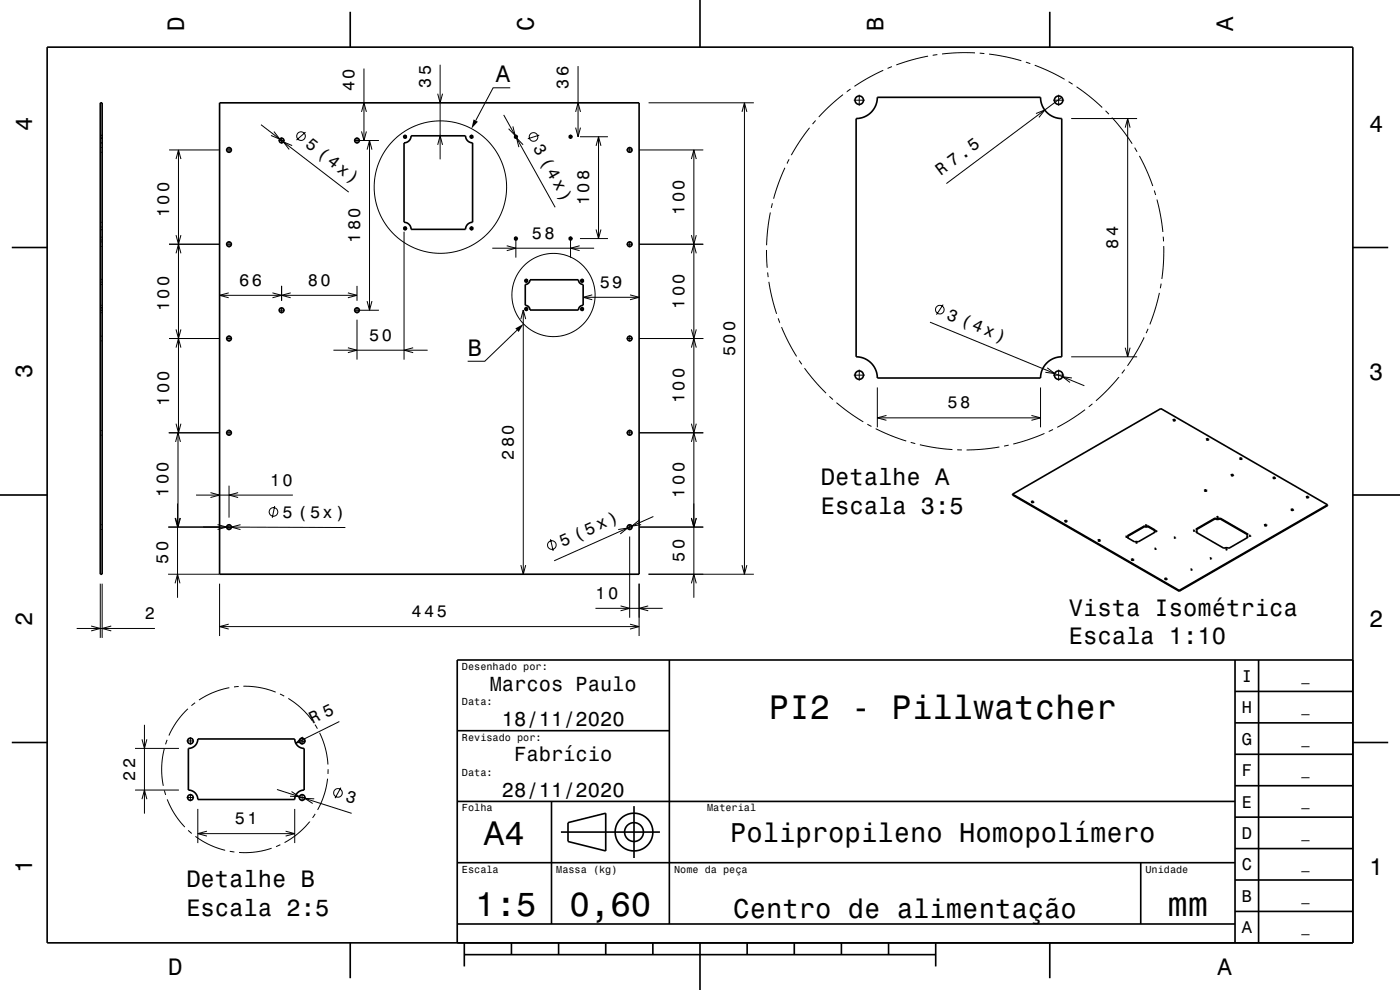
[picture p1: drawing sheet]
<svg xmlns="http://www.w3.org/2000/svg" width="297mm" height="210mm" viewBox="0 0 297 210" stroke-linecap="round" stroke-linejoin="round" font-family="sans-serif">
<g fill="none" stroke="#000" stroke-width=".21">
<path d="M77.2 14.5v15.3M92.9 19.9l.5 1.9 .5-1.9M93.4 13.7v20.1M108.2 18.6h-3.6l-3.7 7M122.6 14v15M180.4 18.9l-.8 .6M187.4 14.9l-3.4 1.7-2.7 1.7M189.2 14.1l-.9 .4M196.9 11.9l-3.2 .7-3.6 1.2M198.9 11.6l-1 .1M206.8 11.2h-3.5l-3.5 .3M207.8 11.3l1 .1"/>
<path d="M209.8 11.5l3.7 .6 3.2 .8M217.6 13.2l1 .3M219.5 13.8l3.5 1.5 2.8 1.5M226.7 17.3l.8 .6M228.4 18.4l3 2.3 2.4 2.1M21.3 30.3h.1M21.3 28.8h.1M21.3 28.7h.1M21.3 29.3h.1M21.3 31.3h.1M21.3 32.3h.1M21.5 30.3h.2"/>
<path d="M21.5 28.8h.2M21.5 28.7h.2M21.5 29.3h.2M21.5 31.3h.2M21.5 32.3h.2M35.9 31.8h10.7M37.3 33.7l.6-1.9 .5 1.9M37.9 31.8v60M47.9 31.8h1.3M48.6 31.2v1.3M55.4 26.5l18.6 14.3M58.1 27.9l1.2 1.6-1.8-.8"/>
<path d="M59.1 29.8h1.3M59.7 29.2v1.3M62 30.9l-1.9-.8 1.2 1.6M64.8 28l-1.9 1.7M75.1 29.8h5.3M75.7 29.2v1.3M76.7 27.9l.5 1.9 .5-1.9M76.7 23.7l.5-1.9 .5 1.9M77.9 31.7l.5-1.9 .5 1.9M78.4 29.8v36M85.5 29h.8M85.9 28.6v.8"/>
<path d="M92.9 30.7l.5-1.9 .5 1.9M99.6 29h.8M100 28.6v.8M106.9 24.4l10.9 19.6M108.8 26.8l.5 1.9-1.4-1.4M109 29h.8M109.4 28.6v.8M111 30.7l-1.4-1.4 .5 1.9M114.4 28.7l-2.4 .7M120.6 29h.8M121 28.6v.8M122.1 27.1l.5 1.9 .5-1.9"/>
<path d="M122.1 23.7l.5-1.9 .5 1.9M123 29h6M126.5 30.9l.5-1.9 .5 1.9M127 29v21.6M132.9 31.8h1.3M133.6 31.2v1.3M135.6 31.8h13.6M137.6 21.8h22.3M146.7 33.7l.5-1.9 .5 1.9M147.2 31.8v95M157.4 23.7l.5-1.9 .5 1.9M157.9 21.8v100"/>
<path d="M166.5 35.6l-1.3 3.2-1.1 3.4M167.4 33.8l-.5 .9M171.7 27.1l-2.2 3-1.6 2.8M173 25.6l-.6 .7M178.8 20.1l-2.6 2.2-2.5 2.5M181.1 21.3h2.4M182.3 20.1v2.3M219.8 24.1l1.8-.8-1.2 1.6M223.4 21.3h2.3M224.6 20.1v2.3M225.2 20.6l-24.4 18.3M227.2 25.1h14"/>
<path d="M234.5 23.5l.7 .7M235.9 24.9l2.3 2.7 2 2.9M238.7 27.1l.5-2 .5 2M239.2 25.1v50.6M240.7 31.3l.5 .9M241.7 33.1l1.7 3.3 1.2 3.1M21.3 59.3h.1M21.3 47.2h.1M21.3 48.7h.1M21.3 59.9h.1M21.3 48.1h.1M21.3 50.9h.1"/>
<path d="M21.3 50.3h.1M21.3 51.3h.1M21.3 52.3h.1M21.5 59.3h.2M21.5 47.2h.2M21.5 48.7h.2M21.5 59.9h.2M21.5 48.1h.2M21.5 50.9h.2M21.5 50.3h.2M21.5 51.3h.2M21.5 52.3h.2"/>
<path d="M35.9 51.8h10.7M37.3 53.7l.6-1.9 .5 1.9M37.3 49.9l.6 1.9 .5-1.9M47.9 51.8h1.3M48.6 51.2v1.3M85.5 48.4h.8M85.7 49.1v27.2M85.9 48.1v.7M99.6 48.4h.8M100 48.1v.7M104.4 52.7h21.6M107.5 52.1l1.9 .6-1.9 .5"/>
<path d="M109 50.6h.8M109.4 50.2v4.5M111.3 59.6h.7M111.6 59.2v.7M120.6 50.6h.8M121 50.2v4.5M123 52.1l-2 .6 2 .5M123 50.6h6M123.1 59.6h.8M123.5 59.2v.7M126.5 48.7l.5 1.9 .5-1.9M132.9 51.8h1.3"/>
<path d="M133.6 51.2v1.3M135.6 51.8h13.6M146.7 53.7l.5-1.9 .5 1.9M146.7 49.9l.5 1.9 .5-1.9M162.6 53l.2 3.8M162.8 57.8l.2 1M163.1 59.8l.7 3.4 1 3.4M163.4 45.1l-.5 3.4-.3 3.5M163.9 43.1l-.3 1M244.9 40.4l.3 1M245.4 42.3l.8 3.4 .5 3.5M246.8 50.2v1"/>
<path d="M246.9 52.2l-.1 3.5-.3 3.5M21.3 64.8h.1M21.3 60.3h.1M21.3 65.8h.1M21.3 65.3h.1M21.3 65.9h.1M21.3 66.3h.1M21.3 71.3h.1M21.3 72.3h.1M21.5 64.8h.2M21.5 60.3h.2M21.5 65.8h.2"/>
<path d="M21.5 65.3h.2M21.5 65.9h.2M21.5 66.3h.2M21.5 71.3h.2M21.5 72.3h.2M35.9 71.8h10.7M37.3 73.7l.6-1.9 .5 1.9M37.3 69.9l.6 1.9 .5-1.9M46.6 62.6h29.1M47.9 71.8h1.3M48.5 62.1l-1.9 .5 1.9 .6M48.6 71.2v1.3"/>
<path d="M57.8 62.1l1.9 .5-1.9 .6M59.1 65.8h1.3M59.7 60.6v3.2M59.7 65.2v1.3M61.7 62.1l-2 .5 2 .6M70.7 74.3h20M73.8 62.1l1.9 .5-1.9 .6M73.8 73.8l1.9 .5-1.9 .5M75.1 65.8h5.3M75.7 60.6v3.2M75.7 65.2v1.3M75.7 67.8v8.5"/>
<path d="M77.9 63.9l.5 1.9 .5-1.9M87.6 73.8l-1.9 .5 1.9 .5M109.7 70l-6.9 6.6h-3.6M110.5 67.7l.5-1.9 .5 1.9M111 65.8v56M111.3 65.6h.7M111.6 65.2v.7M123.1 65.6h.8M123.5 65.2v.7M123.7 63.1h11.9M125.6 62.5l-1.9 .6 1.9 .5M132.9 71.8h1.3"/>
<path d="M133.6 71.2v1.3M133.7 62.5l1.9 .6-1.9 .5M135.6 71.8h13.6M146.7 73.7l.5-1.9 .5 1.9M146.7 69.9l.5 1.9 .5-1.9M165.1 67.5l.3 1M165.8 69.4l1.6 3.4 1.6 2.8M169.5 76.5l.6 .8M170.7 78.1l2.1 2.7 2.4 2.6M181.1 79.6h2.4M182.3 78.4v2.3M197.3 68.3l32.7 13.5"/>
<path d="M200.1 64.6l-1.4 2.1M222.2 78l1.5 1.2-1.9-.2M223.4 79.6h2.3M224.6 78.4v2.3M227.2 75.7h14M237.4 80l-2.4 2.6-2.5 2.4M238.6 78.4l-.6 .8M238.7 73.8l.5 1.9 .5-1.9M242.7 71.6l-1.5 2.8-2 3.2M243.6 69.7l-.5 1M246 62.1l-.9 3.4-1.2 3.3M246.3 60.2l-.1 1"/>
<path d="M21.3 91.3h.1M21.3 92.3h.1M21.5 91.3h.2M21.5 92.3h.2M35.8 91.8h10.8M37.2 93.7l.6-1.9 .5 1.9M37.3 89.9l.6 1.9 .5-1.9M37.8 91.8v20M47.9 91.8h1.3M48.6 91.2v1.3M132.9 91.8h1.3M133.6 91.2v1.3"/>
<path d="M135.6 91.8h13.6M146.7 93.7l.5-1.9 .5 1.9M146.7 89.9l.5 1.9 .5-1.9M176 84.1l.7 .7M177.5 85.4l2.5 2 3.1 2.1M184 90l.9 .5M185.8 90.9l3.1 1.5 3.3 1.1M186.1 82.2v8.4M186.1 88.6h34.6M188.1 88.1l-2 .5 2 .6M193.2 93.8l1 .3M195.1 94.3l3.5 .7 3.5 .4"/>
<path d="M203.1 95.4h1M212 94.8l-3.7 .5-3.2 .1M214 94.4l-1 .2M218.8 88.1l1.9 .5-1.9 .6M220.7 82.2v8.4M221.6 91.9l-3.3 1.3-3.3 1M223.4 91.1l-.9 .4M227.4 80.2l-2-.3 1.6 1.2M230.2 86.9l-2.9 2-3 1.7M231.7 85.7l-.7 .6M21.3 111.3h.1M21.3 112.3h.1"/>
<path d="M21.5 111.3h.2M21.5 112.3h.2M35.7 111.8h13.5M37.1 109.9l.6 1.9 .5-1.9M37.2 109.9l.6 1.9 .5-1.9M37.7 106.8v20M41.6 105h20.5M43.1 111.8l30.2 .1M44.7 104.5l1.9 .5-1.9 .5M46.2 111.3l1.9 .5-1.9 .5M48.6 103v6.8M48.6 111.2v1.3"/>
<path d="M50.5 104.5l-1.9 .5 1.9 .5M51 111.3l-1.9 .5 1.9 .5M58.3 107.3l-.5 2.5M110.5 119.9l.5 1.9 .5-1.9M116.8 114.4l.6 2.5M131.2 112.3l1.9-.3-1.5 1.3M132.9 111.8h1.3M133.6 111.2v1.3M133.6 113.8v17.2M135.6 111.8h13.6M135.6 110.3l-1.6 1.3 2-.3M138.6 109.6l-21 9.4"/>
<path d="M146.7 109.9l.5 1.9 .5-1.9M157.4 119.9l.5 1.9 .5-1.9M16.3 133.3h16.6M19.3 132.8l2 .5-2 .5M21.3 123.8v11.5M21.7 123.8v11.5M23.6 132.8l-1.9 .5 1.9 .5M35.7 121.8h10.9M37.1 123.7l.6-1.9 .5 1.9M46.6 123.8v11.1M46.6 132.9h89M48.5 132.4l-1.9 .5 1.9 .5"/>
<path d="M126.3 129h14.3M131.7 128.5l1.9 .5-1.9 .6M133.7 132.4l1.9 .5-1.9 .5M135.6 123.8v11.1M137.5 128.5l-1.9 .5 1.9 .6M137.6 121.8h22.3M146.7 123.7l.5-1.9 .5 1.9M28.6 158.8h9.4M30.1 156.8l.5 2 .6-2M30.6 153.8v18.8M34.8 158.8l-.3 2-.2 2 .1 2.2 .2 1.7M35.5 156.9l-.4 1"/>
<path d="M39.6 157.2h1.6M39.9 150.4l-2.2 2.4-1.9 3.2M40.4 156.4v1.6M41.4 149.1l-.8 .6M48.7 145.9l-3.4 1-3.1 1.6M50.6 145.6l-1 .1M51.6 145.6l3.3 .2 3.6 1M59.4 147.2l.9 .5M61.2 148.2l2.9 2.2 2.2 2.5M63.3 157.2h1.6M64.1 156.4v1.6M64.2 156.3l-1.5 1.3 2-.3"/>
<path d="M66.8 153.7l.5 .9M67.8 155.4l1.2 3.3 .6 3.5M72 153.1l-9.3 4.5M28.6 167.6h9.4M30.1 169.5l.5-1.9 .6 1.9M34.9 167.7l.2 .9M35.5 169.6l1.6 3.1 2.1 2.7M39.6 169.2h1.6M39.9 176.1l.8 .7M40.4 168.4v1.6M41.5 177.4l3 1.8 3.3 1.2M42 171.6v7.2"/>
<path d="M42 176.8h20.5M43.9 176.3l-1.9 .5 1.9 .6M57.6 179.9l-3.4 .8-3.5 .1M58.8 167.5l15.8 5M59.5 179.2l-.9 .4M60.6 176.3l1.9 .5-1.9 .6M61.8 167.9l1.7 1.1-2-.1M62.5 171.6v7.2M63.3 169.2h1.6M64.1 168.4v1.6M65.7 174.3l-2.4 2.5-2.9 1.9M66.7 169.4h-2l1.6 1"/>
<path d="M66.9 172.7l-.6 .8M69.5 165.2l-.7 3.1-1.4 3.5M69.6 163.2v1M72.3 167.1l-1.2 2.2M48.7 180.6l1 .1"/>
<circle cx="63.9" cy="28.9" r=".91"/>
<circle cx="93.4" cy="39.7" r="14"/>
<circle cx="113.2" cy="29.1" r=".92"/>
<circle cx="117.4" cy="62.6" r="8.8"/>
<circle cx="199.4" cy="65.7" r=".92"/>
<circle cx="58" cy="108.6" r=".92"/>
<circle cx="117.1" cy="115.6" r=".91"/>
<circle cx="71.7" cy="168.2" r=".91"/>
</g>
<g fill="none" stroke="#000" stroke-width=".35">
<path d="M10 10h277v190h-277zM74.3 2.5v7.5M148.5 0v10M222.7 2.5v7.5M21.3 21.8h.4v100h-.4zM46.6 21.8h89v100h-89zM85.7 30.3a1.5 1.5 0 0 0 1.5-1.5h11.6a1.5 1.5 0 0 0 1.5 1.5v16.9a1.5 1.5 0 0 0-1.5 1.5h-11.6a1.5 1.5 0 0 0-1.5-1.5zM186.1 20.6h34.6a4.5 4.5 0 0 0 4.5 4.5v50.6a4.5 4.5 0 0 0-4.5 4.5h-34.6a4.5 4.5 0 0 0-4.5-4.5v-50.6a4.5 4.5 0 0 0 4.5-4.5zM2.5 52.5h7.5M287 52.5h7.5M111.4 60.3l.7-.2 .3-.8h10.3l.3 .7 .7 .3v4.5l-.7 .2-.3 .8h-10.3l-.2-.7-.8-.3zM248.9 89l.5 .1-.5 .1z"/>
<path d="M248.9 89.2h.4M256 93.1l.4 .1-.4 .1zM256 93.3h.4M263 97.2l.5 .1-.4 .1zM263 97.4h.4M0 105h10M214.8 104.8l31.5-18.1 35.3 20.4M214.8 104.8v.2l35.4 20.4M214.8 104.8l35.4 20.5M218.8 106.4l.5 .1-.4 .1zM218.8 106.6h.5M225.9 110.5l.5 .1-.4 .1z"/>
<path d="M226.3 110.6h-.4M226.3 110.6h.1M233 114.6h.4l-.4 .2zM233 114.7h.4M238.9 113.8l.2 .1h-.2zM238.9 113.9h.1M239.3 113.9v.2M240 118.6l.5 .1-.4 .1zM240.4 118.8h-.3M240.4 118.8h.1M241 115l.2 .1-.1 .1zM241 115.2h.1"/>
<path d="M242.8 111.7h.7M242.8 111.5h.7M242.8 111.5l-3.6 2.1 .1 .3M242.8 111.5v.2M242.8 111.7l-3.5 2M243.1 111.4l.2 .1h-.2zM243.1 111.5h.1M243.5 111.5l1.6 1-.2 .2M243.5 111.5v.2M243.5 111.7l1.5 .9M244.9 112.7l.2 .2-3.7 2.1h-.7l-1.5-.9 .1-.2M244.9 112.7l.1 .2"/>
<path d="M245 116.3l.3 .1-.2 .1zM245.1 116.5h.1M245.2 112.6l.2 .1h-.1zM245.2 112.7h.1M249.1 114l.3 .1h-.2zM249.2 114.1h.1M253.2 112.5l.2 .1h-.1zM253.3 112.6h.1M253.9 112.6l-.2 .3 5.9 3.4 .7-.1 .4 .1 4.1-2.4-.2-.3M253.9 112.6l-.1 .3M255.5 104l.5 .1-.4 .1zM255.9 104.1h-.3"/>
<path d="M255.9 104.1h.1M256.8 118.4l.2 .1h-.2zM256.8 118.5h.1M257.8 110.1l.4 .1 .6-.1M257.8 109.9l.4 .1 .6-.1M257.8 109.9l-4.1 2.4 .2 .3M257.8 109.9v.2M257.8 110.1l-4 2.2M258.2 109.6l.2 .1zM258.2 109.8h.1M258.8 109.9l6 3.4-.2 .3M258.8 109.9v.2"/>
<path d="M258.8 110.1l5.9 3.3M260.1 116.5l.2 .1h-.1zM260.1 116.6h.1M261.2 100.7l.5 .1-.4 .1zM261.2 100.9h.4M264.6 113.6l.1 .4M265.1 113.6l.2 .1h-.2zM265.1 113.7h.1M268.3 111.3l.4 .1-.4 .1zM268.7 111.5h-.4M268.7 111.5h.1M270.1 101.3l.5 .1-.4 .1z"/>
<path d="M270.1 101.4h.4M273.9 108.1h.5l-.4 .1zM273.9 108.2h.5M277.2 105.4h.4l-.4 .2zM277.2 105.5h.4M281.6 107.1v.1l-31.4 18.2M281.6 107.1l-31.4 18.2M287 105h10M142 140v56M247.1 122.7l.5 .1-.4 .1zM247.5 122.9h-.4M247.5 122.9h.1"/>
<path d="M250.2 125.3v.1M252.7 120.7l.2 .1-.2 .1zM252.7 120.9h.1M262 140v60M267 140v60M287 140h-190v60M2.5 157.5h7.5M40 158.8a2 2 0 0 0 2-2h20.5a2 2 0 0 0 2 2v8.8a2 2 0 0 0-2 2h-20.5a2 2 0 0 0-2-2zM97 155h45M262 153.3h25M262 146.7h25M287 157.5h7.5"/>
<path d="M97 170h165M117 170v26M119 176.5h21M120.5 174.5l8-2v8l-8-2zM134.5 171v11M262 173.3h25M262 166.7h25M262 160h25M97 196h165M97 183h165M242 183v13M262 193.3h25"/>
<path d="M262 186.7h25M262 180h25M74.3 200v7.5M98.5 202.5h100M98.5 200v5M108.5 200v2.5M118.5 200v2.5M128.5 200v2.5M138.5 200v2.5M148.5 200v10M158.5 200v2.5M168.5 200v2.5"/>
<path d="M178.5 200v2.5M188.5 200v2.5M198.5 200v5M222.7 200v7.5"/>
<circle cx="48.6" cy="31.8" r=".5"/>
<circle cx="59.7" cy="29.8" r=".5"/>
<circle cx="75.7" cy="29.8" r=".5"/>
<circle cx="85.9" cy="29" r=".3"/>
<circle cx="100" cy="29" r=".3"/>
<circle cx="109.4" cy="29" r=".3"/>
<circle cx="121" cy="29" r=".3"/>
<circle cx="133.6" cy="31.8" r=".5"/>
<circle cx="182.3" cy="21.3" r=".9"/>
<circle cx="224.6" cy="21.3" r=".9"/>
<circle cx="48.6" cy="51.8" r=".5"/>
<circle cx="85.9" cy="48.4" r=".3"/>
<circle cx="100" cy="48.4" r=".3"/>
<circle cx="109.4" cy="50.6" r=".3"/>
<circle cx="111.6" cy="59.6" r=".3"/>
<circle cx="121" cy="50.6" r=".3"/>
<circle cx="123.5" cy="59.6" r=".3"/>
<circle cx="133.6" cy="51.8" r=".5"/>
<circle cx="48.6" cy="71.8" r=".5"/>
<circle cx="59.7" cy="65.8" r=".5"/>
<circle cx="75.7" cy="65.8" r=".5"/>
<circle cx="111.6" cy="65.6" r=".3"/>
<circle cx="123.5" cy="65.6" r=".3"/>
<circle cx="133.6" cy="71.8" r=".5"/>
<circle cx="182.3" cy="79.6" r=".9"/>
<circle cx="224.6" cy="79.6" r=".9"/>
<circle cx="48.6" cy="91.8" r=".5"/>
<circle cx="133.6" cy="91.8" r=".5"/>
<circle cx="48.6" cy="111.8" r=".5"/>
<circle cx="133.6" cy="111.8" r=".5"/>
<circle cx="40.4" cy="157.2" r=".6"/>
<circle cx="64.1" cy="157.2" r=".6"/>
<circle cx="40.4" cy="169.2" r=".6"/>
<circle cx="64.1" cy="169.2" r=".6"/>
<circle cx="134.5" cy="176.5" r="2"/>
<circle cx="134.5" cy="176.5" r="4"/>
</g>
<g fill="#000">
<path d="M100.5 25.3l.9 .5-1.4 1.5z" fill-rule="evenodd"/>
<path d="M109.3 69.7l1.8-1-1.1 1.7z" fill-rule="evenodd"/>
</g>
<g font-size="7.2">
<text x="163.1" y="152.6">PI2 - Pillwatcher</text>
<text x="102.7" y="179.3">A4</text>
<text x="100.8" y="194.3">1:5</text>
<text x="120.8" y="194.3">0,60</text>
<text x="247.7" y="194.3">mm</text>
</g>
<g font-size="5.8">
<text x="154.9" y="178.6">Polipropileno Homopolímero</text>
<text x="155.6" y="194.6">Centro de alimentação</text>
</g>
<g font-size="5">
<text x="39" y="6.5" transform="rotate(-90 39 6.5)">D</text>
<text x="113.2" y="6.5" transform="rotate(-90 113.2 6.5)">C</text>
<text x="187.4" y="6.5" transform="rotate(-90 187.4 6.5)">B</text>
<text x="261.6" y="6.5" transform="rotate(-90 261.6 6.5)">A</text>
<text x="105.2" y="17.4">A</text>
<text x="6.8" y="27.8" transform="rotate(-90 6.8 27.8)">4</text>
<text x="290.5" y="28.1">4</text>
<text x="99.2" y="75.4">B</text>
<text x="6.8" y="80.3" transform="rotate(-90 6.8 80.3)">3</text>
<text x="290.5" y="80.6">3</text>
<text x="174.1" y="103">Detalhe A</text>
<text x="174.1" y="109">Escala 3:5</text>
<text x="226.7" y="130.6">Vista Isométrica</text>
<text x="6.8" y="132.8" transform="rotate(-90 6.8 132.8)">2</text>
<text x="226.7" y="136.6">Escala 1:10</text>
<text x="290.5" y="133.1">2</text>
<text x="6.8" y="185.3" transform="rotate(-90 6.8 185.3)">1</text>
<text x="290.5" y="185.6">1</text>
<text x="39.5" y="188.2">Detalhe B</text>
<text x="39.5" y="194.2">Escala 2:5</text>
<text x="35.7" y="206.8">D</text>
<text x="258.3" y="206.8">A</text>
</g>
<g font-size="4.3">
<text x="103.9" y="146.5">Marcos Paulo</text>
<text x="106.5" y="154">18/11/2020</text>
<text x="109.1" y="161.5">Fabrício</text>
<text x="106.5" y="169">28/11/2020</text>
</g>
<g font-size="3.6">
<text x="75.2" y="19.4" transform="rotate(-90 75.2 19.4)">40</text>
<text x="91.4" y="18.6" transform="rotate(-90 91.4 18.6)">35</text>
<text x="120.6" y="18.8" transform="rotate(-90 120.6 18.8)">36</text>
<text x="64.6" y="31" transform="rotate(38 64.6 31)">5 (4x)</text>
<text x="113" y="31.3" transform="rotate(61 113 31.3)">3 (4x)</text>
<text x="199.6" y="37.3" transform="rotate(-37 199.6 37.3)">R 7.5</text>
<text x="35.9" y="46.1" transform="rotate(-90 35.9 46.1)">100</text>
<text x="125" y="43.6" transform="rotate(-90 125 43.6)">108</text>
<text x="145.2" y="45.6" transform="rotate(-90 145.2 45.6)">100</text>
<text x="76.4" y="51.6" transform="rotate(-90 76.4 51.6)">180</text>
<text x="112.8" y="50.7">58</text>
<text x="237.2" y="52.8" transform="rotate(-90 237.2 52.8)">84</text>
<text x="50.7" y="60.6">66</text>
<text x="65.3" y="60.6">80</text>
<text x="127.2" y="61.1">59</text>
<text x="145.2" y="65.6" transform="rotate(-90 145.2 65.6)">100</text>
<text x="35.9" y="66.1" transform="rotate(-90 35.9 66.1)">100</text>
<text x="200.7" y="67.6" transform="rotate(22 200.7 67.6)">3 (4x)</text>
<text x="78.3" y="72.3">50</text>
<text x="155.9" y="75.6" transform="rotate(-90 155.9 75.6)">500</text>
<text x="35.9" y="86.1" transform="rotate(-90 35.9 86.1)">100</text>
<text x="145.2" y="85.6" transform="rotate(-90 145.2 85.6)">100</text>
<text x="201" y="86.6">58</text>
<text x="109" y="97.5" transform="rotate(-90 109 97.5)">280</text>
<text x="35.8" y="105.4" transform="rotate(-90 35.8 105.4)">100</text>
<text x="57.3" y="103">10</text>
<text x="145.2" y="105.6" transform="rotate(-90 145.2 105.6)">100</text>
<text x="59.9" y="109.8">5 (5x)</text>
<text x="35.7" y="119.6" transform="rotate(-90 35.7 119.6)">50</text>
<text x="119.3" y="116" transform="rotate(-24 119.3 116)">5 (5x)</text>
<text x="145.2" y="119.2" transform="rotate(-90 145.2 119.2)">50</text>
<text x="30.7" y="131.3">2</text>
<text x="87.3" y="130.9">445</text>
<text x="126.3" y="127">10</text>
<text x="263.4" y="144.6">I</text>
<text x="66.3" y="153.6" transform="rotate(-26 66.3 153.6)">R 5</text>
<text x="263.4" y="151.3">H</text>
<text x="263.4" y="158">G</text>
<text x="28.6" y="165.6" transform="rotate(-90 28.6 165.6)">22</text>
<text x="263.4" y="164.6">F</text>
<text x="73.1" y="170" transform="rotate(18 73.1 170)">3</text>
<text x="263.4" y="171.3">E</text>
<text x="49.8" y="174.8">51</text>
<text x="263.4" y="178">D</text>
<text x="263.4" y="184.6">C</text>
<text x="263.4" y="191.3">B</text>
<text x="263.4" y="198">A</text>
</g>
<g font-size="2.9">
<text x="276.1" y="144.4">_</text>
<text x="276.1" y="151">_</text>
<text x="276.1" y="157.7">_</text>
<text x="276.1" y="164.4">_</text>
<text x="276.1" y="171">_</text>
<text x="276.1" y="177.7">_</text>
<text x="276.1" y="184.4">_</text>
<text x="276.1" y="191.1">_</text>
<text x="276.1" y="197.7">_</text>
</g>
<g font-size="2.2">
<text x="98" y="142.1">Desenhado por:</text>
<text x="98" y="149.6">Data:</text>
<text x="98" y="157.1">Revisado por:</text>
<text x="98" y="164.6">Data:</text>
<text x="98" y="172.1">Folha</text>
<text x="150" y="172.1">Material</text>
<text x="98" y="185.1">Escala</text>
<text x="118" y="185.1">Massa (kg)</text>
<text x="143" y="185.1">Nome da peça</text>
<text x="243" y="185.1">Unidade</text>
</g>
</svg>
